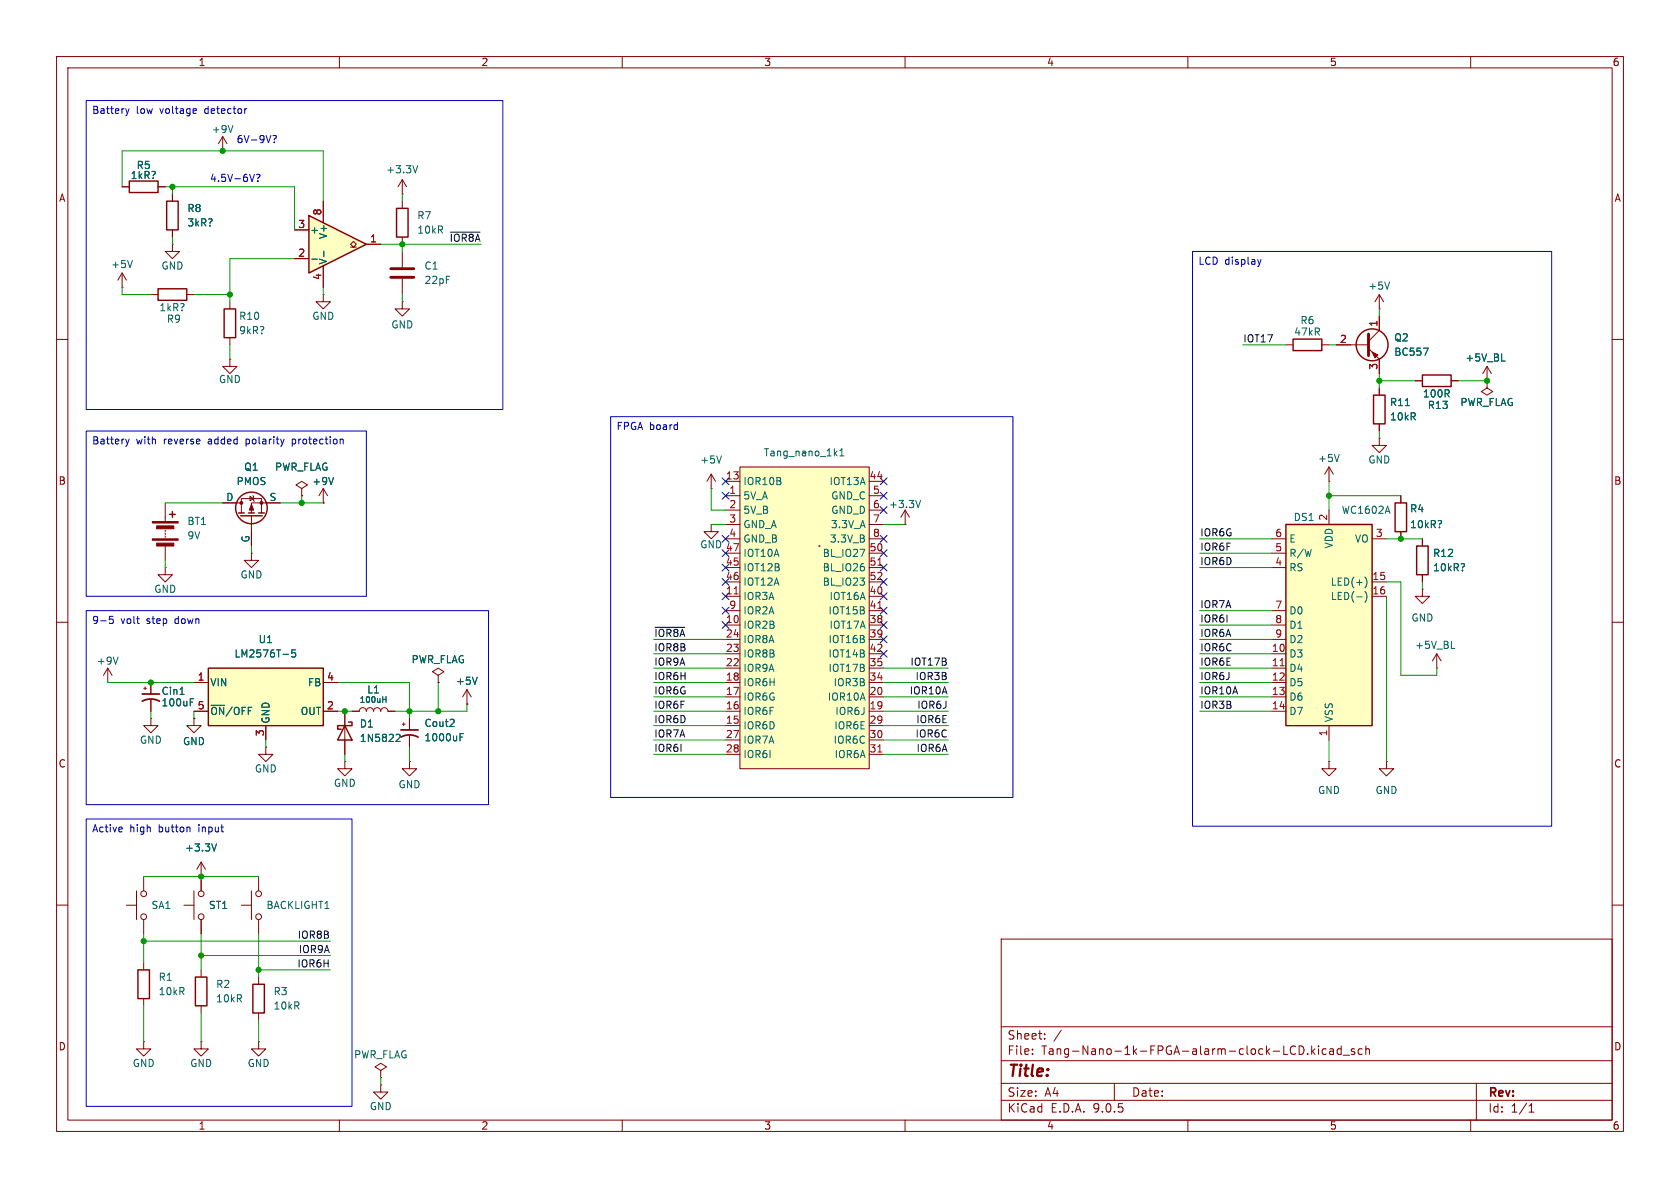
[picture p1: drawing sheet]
<svg xmlns="http://www.w3.org/2000/svg" width="297mm" height="210mm" viewBox="0 0 297 210" stroke-linecap="round" stroke-linejoin="round" font-family="sans-serif">
<g fill="none" stroke="#840000" stroke-width=".18">
<path d="M10 10h277v190h-277zM12 12h273v186h-273zM60 10v2M110 10v2M160 10v2M210 10v2M260 10v2M40.6 53.3v1.3M40.6 59.7v1.3M10 60h2M243.8 77.5v1.2h1.3l-1.3 1.3-1.2-1.3h1.2M243.8 77.5h.1"/>
<path d="M243.8 68.6v1.3M243.8 74.9v1.3M285 60h2M10 110h2M285 110h2M10 160h2M177 166h108v32h-108zM285 160h2M60 198v2M110 198v2M160 198v2M177 194.5h108"/>
<path d="M177 191.5h108M177 187.5h108M177 181.5h108M182.5 186.3v.1M182.5 185.5v.1M184.7 183.6v.1M184.7 182.8v.1M187.6 182.1l-1.3 2M197 191.5v3M210 198v2M231.2 186.3v.1M231.9 184.9v1.5"/>
<path d="M232 185.8l.5 .6M232.5 185.4l-.6 .6M233.1 184.9v.1M233.1 185.4v1M234.5 185.5l-.5-.1-.3 .3v.4l.2 .2h.6M235.1 185.5h.6v.9M235.7 185.8h-.5a.29 .29 0 0 0-.2 .3 .29 .29 0 0 0 .2 .3l.5-.1M237.1 185.5l-.4-.1-.3 .3v.4l.1 .2h.6M237.1 184.9v1.5M237.5 186.5h1.1M239.5 185.5l-.4-.1-.2 .2 .1 .2 .5 .2v.3h-.6M240.8 185.5l-.4-.1-.3 .3v.4l.1 .2h.6"/>
<path d="M241.5 185.5l.2-.1 .3 .1 .1 .9M241.5 184.9v1.5M260 198v2M261 191.5v6.5M270.3 196.6h.9M270.3 195.5l.4-.4v1.5"/>
</g>
<path d="M39.6 54.6h2.1v5.1h-2.1zM242.8 69.9h2.1v5h-2.1z" fill="none" stroke="#840000" stroke-width=".25"/>
<path d="M248.5 71.7h.7" fill="none" stroke="#006464" stroke-width=".18"/>
<path d="M36.8 118.1h20.3v10.2h-20.3z" fill="#ffffc2"/>
<path d="M36.8 118.1h20.3v10.2h-20.3z" fill="none" stroke="#840000" stroke-width=".25"/>
<g fill="none" stroke="#840000" stroke-width=".18">
<path d="M71.1 34.3h.1M71.1 31.8l-.7 1.2M71.1 31.8l.8 1.2M71.1 31.8v2.5M19 118.1l-.7 1.3M19 118.1l.8 1.3M19 118.1v2.6M77.5 119.4l1-.7-1-.6-1 .6 1 .7v1.3M19 120.7h.1M25.4 121.7h.5M25.7 121.4v.5M26.7 127v1.3h1.2l-1.2 1.2-1.3-1.2h1.3"/>
<path d="M26.7 127h.1M26.7 120.7v2M26.7 123.7v2M34.3 120.7h2.5M34.3 125.7h2.5M47 132.1v1.3h1.3l-1.3 1.2-1.3-1.2h1.3M47 132.1h.1M47 128.3v2.5M57.1 120.7h2.6M57.1 125.7h2.6M71.1 128h.5M71.4 127.8v.5"/>
<path d="M72.4 134.6v1.3h1.3l-1.3 1.3-1.3-1.3h1.3M72.4 134.6h.1M72.4 127v2M72.4 130v2.1M77.5 120.7h.1M82.5 124.5h.1M82.5 121.9l-.7 1.3M82.5 121.9l.8 1.3M82.5 121.9v2.6"/>
</g>
<path d="M73.8 29.3l-.4 1.3M20.9 116.1l-.5 1.3M50 115.7h1M52.2 114.9h-.6v.6l.1-.1h.5l.1 .2-.1 .4-.2 .1-.4-.1M84.4 119.7l-.5 1.3M31.8 122.8h.8M33.6 124.1h.5M33.6 123.5h.6M80.2 127.2l.1 .2-.1 .3-.7 .7h.8M81.3 130.3h.5M81.3 129.7h.6" fill="none" stroke="#006464" stroke-width=".18"/>
<path d="M25.1 124a3.2 3.2 0 0 1 3.1 0M25.1 122.7h3.1M70.9 130.3a3.2 3.2 0 0 1 3 0M70.9 129h3" fill="none" stroke="#840000" stroke-width=".3"/>
<path d="M54.6 38.1l10.2 5.1-10.2 5.1z" fill="#ffffc2"/>
<g fill="none" stroke="#840000" stroke-width=".25">
<path d="M22.9 32h5v2h-5zM29.5 35.6h2v5h-2zM54.6 38.1l10.2 5.1-10.2 5.1zM70.1 36.8h2v5.1h-2zM27.9 51.1h5.1v2h-5.1zM30 90.9h1M30.5 90.4v1M42.2 90.7h1M42.5 91.2h3.9M43.9 90.7h1.1M45.7 90.7h1M24.4 171.5h2v5h-2z"/>
<path d="M34.5 172.7h2.1v5.1h-2.1zM44.7 174h2v5.1h-2z"/>
<circle cx="44.4" cy="89.8" r="2.79"/>
</g>
<g fill="none" stroke="#840000" stroke-width=".18">
<path d="M21.6 33h1.3M27.9 33h1.3M30.5 34.3v1.3M39.4 26.7h.1M39.4 24.1l-.8 1.3M39.4 24.1l.7 1.3M39.4 24.1v2.6M57.1 35.6v3.8M71.1 35.6v1.2M21.6 50.8h.1M21.6 48.3l-.8 1.2M21.6 48.3l.8 1.2"/>
<path d="M21.6 48.3v2.5M26.7 52.1h1.2M30.5 43.2v1.3h1.2l-1.2 1.2-1.3-1.2h1.3M30.5 43.2h.1M30.5 40.6v1.3M33 52.1h1.3M52.1 40.6h2.5M52.1 45.7h2.5M57.1 52.1v1.2h1.3l-1.3 1.3-1.2-1.3h1.2M57.1 52.1h.1M57.1 47v3.8M62 43.7h.5l-.5-.5 .5-.5 .5 .5-.5 .5h.5"/>
<path d="M64.8 43.2h2.5M71.1 53.3v1.3h1.3l-1.3 1.3-1.3-1.3h1.3M71.1 53.3h.1M71.1 41.9v1.3M71.1 44.5v2.7M71.1 49.3v2.8M40.6 63.5v1.3h1.3l-1.3 1.2-1.2-1.2h1.2M40.6 63.5h.1M262.9 67.3h.1M262.9 64.8l-.8 1.2M262.9 64.8l.8 1.2M262.9 64.8v2.5"/>
<path d="M29.2 88.9v3.3M29.2 93.7v.3M29.2 94.2v.3M29.2 94.7v.3M29.2 96.5v2.6M39.4 88.9h3.3M42.7 90.7v-2.6h3.5v2.6M44.2 87.8l.6 .3-.6 .4zM44.4 97.8v1.3h1.3l-1.3 1.2-1.2-1.2h1.2M44.4 97.8h.1M44.4 91.2v5.3M44.7 87.6l.1 .2v.7l.2 .1"/>
<path d="M49.5 88.9h-5.1v1.8M53.3 86.4l1.1-.7-1.1-.6-1 .6 1 .7v1.2M53.3 87.6h.1M57.1 88.9h.1M57.1 86.4l-.7 1.2M57.1 86.4l.8 1.2M57.1 86.4v2.5M125.7 86.4h.1M125.7 92.7v1.3h1.3l-1.3 1.3-1.2-1.3h1.2M125.7 92.7h.1M125.7 83.8l-.7 1.3M125.7 83.8l.8 1.3"/>
<path d="M125.7 83.8v2.6M160 92.7h.1M160 90.2l-.7 1.2M160 90.2l.8 1.2M160 90.2v2.5M29.2 100.3v1.3h1.3l-1.3 1.3-1.3-1.3h1.3M29.2 100.3h.1M24.1 157.5v5.1M25.4 154.9v2.6M34.3 157.5v5.1M35.6 154.9h.1M35.6 152.4l-.8 1.3"/>
<path d="M35.6 152.4l.7 1.3M35.6 152.4v5.1M44.4 157.5v5.1M45.7 154.9v2.6M22.4 160h1.7M25.4 162.6v2.5M25.4 170.2v1.3M25.4 176.5v1.3M32.5 160h1.8M35.6 162.6v2.5M35.6 171.5v1.2M35.6 177.8v1.3"/>
<path d="M42.7 160h1.7M45.7 162.6v2.5M45.7 172.7v1.3M45.7 179.1v1.2M25.4 184.2v1.2h1.3l-1.3 1.3-1.3-1.3h1.3M25.4 184.2h.1M35.6 184.2v1.2h1.2l-1.2 1.3-1.3-1.3h1.3M35.6 184.2h.1M45.7 184.2v1.2h1.3l-1.3 1.3-1.3-1.3h1.3M45.7 184.2h.1M67.3 189.2l1-.6-1-.6-1 .6 1 .6v1.3M67.3 190.5h.1"/>
<path d="M67.3 191.8v1.2h1.3l-1.3 1.3-1.3-1.3h1.3M67.3 191.8h.1"/>
<circle cx="25.4" cy="158" r=".51"/>
<circle cx="35.6" cy="158" r=".51"/>
<circle cx="45.7" cy="158" r=".51"/>
<circle cx="25.4" cy="162.1" r=".51"/>
<circle cx="35.6" cy="162.1" r=".51"/>
<circle cx="45.7" cy="162.1" r=".51"/>
</g>
<path d="M41.2 22.2l-.4 1.2M23.4 46l-.4 1.3M55.1 45.8h1M57.2 44.4v1M265.5 63.8h.6M59 84.4l-.5 1.3M127.5 80.6l-.4 1.3M162.7 88.5l-.4 1.2M38.3 149.2l-.4 1.2" fill="none" stroke="#006464" stroke-width=".18"/>
<g fill="#840000" stroke="#840000" stroke-width=".18">
<path d="M26.9 92.2h4.6v.3h-4.6z"/>
<path d="M26.9 95.3h4.6v.2h-4.6z"/>
<path d="M27.7 93h3v.5h-3z"/>
<path d="M27.7 96h3v.5h-3z"/>
<path d="M44.4 89.2l.4 1h-.7z"/>
<circle cx="42.7" cy="88.9" r=".25"/>
<circle cx="46.2" cy="88.9" r=".25"/>
</g>
<path d="M69.1 47.5h4.1M69.1 49h4.1" fill="none" stroke="#840000" stroke-width=".51"/>
<path d="M130.8 82.6h22.9v53.3h-22.9z" fill="#ffffc2"/>
<g fill="none" stroke="#840000" stroke-width=".18">
<path d="M250.2 67.3h1.3M256.5 67.3h1.3M262.9 67.3v1.3l1 .6-1 .7-1-.7 1-.6M262.9 67.3h.1M128.3 85.1h2.5M128.3 87.6h2.5M128.3 90.2h2.5M128.3 92.7h2.5M128.3 95.3h2.5M128.3 97.8h2.5M130.8 82.6h22.9v53.3h-22.9zM144.8 96.5h.1"/>
<path d="M153.7 85.1h2.5M153.7 87.6h2.5M153.7 90.2h2.5M153.7 92.7h2.5M153.7 95.3h2.5M153.7 97.8h2.5M251.5 95.3v1.2M128.3 100.3h2.5M128.3 102.9h2.5M128.3 105.4h2.5M128.3 108h2.5M128.3 110.5h2.5"/>
<path d="M128.3 113h2.5M128.3 115.6h2.5M128.3 118.1h2.5M153.7 100.3h2.5M153.7 102.9h2.5M153.7 105.4h2.5M153.7 108h2.5M153.7 110.5h2.5M153.7 113h2.5M153.7 115.6h2.5M153.7 118.1h2.5M251.5 104.1v1.3h1.2l-1.2 1.3-1.3-1.3h1.3"/>
<path d="M251.5 104.1h.1M251.5 101.6v1.3M254 118.1h.1M254 115.6l-.8 1.2M254 115.6l.8 1.2M254 115.6v2.5M34.3 127v1.3h1.3l-1.3 1.2-1.3-1.2h1.3M34.3 127h.1M128.3 120.7h2.5M128.3 123.2h2.5M128.3 125.7h2.5M128.3 128.3h2.5"/>
<path d="M128.3 130.8h2.5M128.3 133.4h2.5M153.7 120.7h2.5M153.7 123.2h2.5M153.7 125.7h2.5M153.7 128.3h2.5M153.7 130.8h2.5M153.7 133.4h2.5M245.1 134.6v1.3h1.3l-1.3 1.3-1.3-1.3h1.3M245.1 134.6h.1"/>
</g>
<path d="M155.2 99.9h.7M129.8 105h.7M155.2 107.5h.7M155.2 132.9h.7" fill="none" stroke="#a90000" stroke-width=".18"/>
<path d="M148.5 79.7l.3-.4v1.3M148.5 80.6h.7M258.9 99.7v.4M256.6 114.6h.6" fill="none" stroke="#006464" stroke-width=".18"/>
<path d="M251.5 66.3h5v2h-5zM250.4 96.5h2.1v5.1h-2.1z" fill="none" stroke="#840000" stroke-width=".25"/>
<path d="M227.3 92.7h15.3v35.6h-15.3z" fill="#ffffc2"/>
<g fill="none" stroke="#840000" stroke-width=".25">
<path d="M228.6 59.9h5.1v2.1h-5.1zM227.3 92.7h15.3v35.6h-15.3zM246.6 88.9h2.1v5.1h-2.1zM61 128.3l1.2 2.5h-2.5zM61.6 127.6h.6v.7h-2.5v.6h.6"/>
<circle cx="242.6" cy="61" r="2.82"/>
</g>
<g fill="none" stroke="#840000" stroke-width=".18">
<path d="M21.6 33h1.3M27.9 33h1.3M30.5 34.3v1.3M57.1 35.6v3.8M30.5 40.6v1.3M52.1 40.6h2.5M52.1 45.7h2.5M57.1 47v3.8M64.8 43.2h2.5M243.8 54.6h.1M243.8 55.9v2.5l-1.9 1.9M243.8 52.1v2.5"/>
<path d="M243.8 52.1l-.7 1.2M243.8 52.1l.8 1.2M227.3 61h1.3M233.7 61h1.2M236.2 61h5.7M241.9 61.6l1.9 1.9v2.5M243.8 68.6v1.3M243.8 74.9v1.3M250.2 67.3h1.3M256.5 67.3h1.3M262.9 67.3h.1M39.4 88.9h2.5"/>
<path d="M44.4 94v2.5M47 88.9h2.5M53.3 87.6h.1M57.1 88.9h.1M224.8 95.3h2.5M224.8 97.8h2.5M234.9 85.1h.1M234.9 82.6v2.5M234.9 90.2v2.5M234.9 82.6l-.7 1.2M234.9 82.6l.8 1.2M242.6 95.3h2.5"/>
<path d="M247.6 87.6v1.3M247.6 94v1.3M251.5 95.3v1.2M224.8 100.3h2.5M224.8 108h2.5M224.8 110.5h2.5M224.8 113h2.5M224.8 115.6h2.5M224.8 118.1h2.5M242.6 102.9h2.5M242.6 105.4h2.5M251.5 101.6v1.3"/>
<path d="M26.7 120.7v2M26.7 123.7v2M34.3 127h.1M34.3 120.7h2.5M34.3 125.7h2.5M47 128.3v2.5M57.1 120.7h2.6M57.1 125.7h2.6M61 134.6v1.3h1.2l-1.2 1.3-1.3-1.3h1.3M61 134.6h.1M61 125.7v7.7M62.2 125.7h1.3a.64 .64 0 0 1 .6-.6 .64 .64 0 0 1 .7 .6 .64 .64 0 0 1 .6-.6 .64 .64 0 0 1 .6 .6 .64 .64 0 0 1 .7-.6 .64 .64 0 0 1 .6 .6 .64 .64 0 0 1 .6-.6 .64 .64 0 0 1 .7 .6h1.2"/>
<path d="M72.4 127v2M72.4 130v2.1M77.5 120.7h.1M82.5 124.5h.1M224.8 120.7h2.5M224.8 123.2h2.5M224.8 125.7h2.5M234.9 134.6v1.3h1.3l-1.3 1.3-1.2-1.3h1.2M234.9 134.6h.1M234.9 128.3v2.5M35.6 154.9h.1M35.6 154.9v2.6"/>
<path d="M35.6 162.6v2.5"/>
</g>
<path d="M226.3 117.7h.7" fill="none" stroke="#a90000" stroke-width=".18"/>
<g fill="none" stroke="#006464" stroke-width=".18">
<path d="M55.1 45.8h1M57.2 44.4v1M245.7 49.9l-.5 1.2M248.5 71.7h.7M251.6 61.5h.9l-.6 1.3M265.5 63.8h.6M59 84.4l-.5 1.3M236.8 80.3l-.5 1.3M254.8 92.1v.3M258.9 99.7v.4M50 115.7h1M52.2 114.9h-.6v.6l.1-.1h.5l.1 .2-.1 .4-.2 .1-.4-.1"/>
<path d="M84.4 119.7l-.5 1.3M241.3 102a1.46 1.46 0 0 1 0 1.9M241.3 104.5a1.46 1.46 0 0 1 0 2M31.8 122.8h.8M33.6 124.1h.5M33.6 123.5h.6M67.7 123.6h.5M68.2 123.1v1.1M70.2 129.8l.4 .1 .1 .3-.7 .9h.7M80.2 127.2l.1 .2-.1 .3-.7 .7h.8M81.3 130.3h.5M81.3 129.7h.6"/>
<path d="M38.3 149.2l-.4 1.2"/>
</g>
<path d="M241.9 59.1v3.8" fill="none" stroke="#840000" stroke-width=".51"/>
<path d="M242.6 62.2l1 .5-.5 .5z" fill="#840000" stroke="#840000" stroke-width=".18"/>
<path d="M79.6 41h5.3M115.8 110.9h5.2" fill="none" stroke="#0f0f0f" stroke-width=".18"/>
<g fill="none" stroke="#009600" stroke-width=".18">
<path d="M21.6 33v-6.3h35.5v8.9M29.2 33h22.9v7.6M30.5 33v1.3M71.1 34.3v1.3M21.6 50.8v1.3h5.1M30.5 41.9v1.3M34.3 52.1h6.3M52.1 45.7h-11.5v7.6M57.1 50.8v1.3M67.3 43.2h17.8M71.1 43.2v1.3M71.1 52.1v1.2"/>
<path d="M243.8 54.6v1.3M40.6 61v2.5M219.7 61h7.6M234.9 61h1.3M243.8 67.3h6.4M243.8 66v2.6M243.8 76.2v1.3M257.8 67.3h5.1M29.2 88.9h10.2M29.2 99.1v1.2M44.4 96.5v1.3M49.5 88.9h7.6"/>
<path d="M53.3 87.6v1.3M125.7 92.7h2.6M125.7 86.4v3.8h2.6M156.2 92.7h3.8M212.1 95.3h12.7M212.1 97.8h12.7M234.9 85.1v5.1M234.9 87.6h12.7M245.1 95.3h6.4M115.6 113h12.7M115.6 115.6h12.7M115.6 118.1h12.7"/>
<path d="M156.2 118.1h11.4M212.1 100.3h12.7M212.1 108h12.7M212.1 113h12.7M212.1 115.6h12.7M212.1 118.1h12.7M212.1 110.5h12.7M245.1 102.9h2.5v16.5h6.4v-1.3M245.1 105.4v29.2M251.5 102.9v1.2M19 120.7h15.3M26.7 125.7v1.3"/>
<path d="M34.3 125.7v1.3M47 130.8v1.3M59.7 125.7h2.5M59.7 120.7h12.7v6.3M61 133.4v1.2M72.4 132.1v2.5M77.5 120.7v5M82.5 124.5v1.2h-12.7M115.6 125.7h12.7M115.6 123.2h12.7M115.6 130.8h12.7M115.6 120.7h12.7"/>
<path d="M115.6 128.3h12.7M115.6 133.4h12.7M156.2 125.7h11.4M156.2 123.2h11.4M156.2 130.8h11.4M156.2 120.7h11.4M156.2 128.3h11.4M156.2 133.4h11.4M212.1 125.7h12.7M212.1 123.2h12.7M212.1 120.7h12.7M234.9 130.8v3.8"/>
<path d="M25.4 154.9h20.3M25.4 165.1v5.1M25.4 177.8v6.4M25.4 166.4h33M35.6 165.1v6.4M35.6 179.1v5.1M35.6 168.9h22.8M45.7 165.1v7.6M45.7 171.5h12.7M45.7 180.3v3.9M67.3 190.5v1.3"/>
</g>
<g fill="none" stroke="#000084" stroke-width=".18">
<path d="M127.7 99.7l1.2 1.2M127.7 87l1.2 1.2M127.7 94.6l1.2 1.3M127.7 97.2l1.2 1.2M127.7 84.5l1.2 1.2M128.9 99.7l-1.2 1.2M128.9 87l-1.2 1.2M128.9 94.6l-1.2 1.3M128.9 97.2l-1.2 1.2M128.9 84.5l-1.2 1.2M155.6 99.7l1.2 1.2M155.6 87l1.2 1.2"/>
<path d="M155.6 84.5l1.2 1.2M155.6 89.6l1.2 1.2M155.6 97.2l1.2 1.2M155.6 94.6l1.2 1.3M156.8 99.7l-1.2 1.2M156.8 87l-1.2 1.2M156.8 84.5l-1.2 1.2M156.8 89.6l-1.2 1.2M156.8 97.2l-1.2 1.2M156.8 94.6l-1.2 1.3M127.7 107.3l1.2 1.3M127.7 109.9l1.2 1.2"/>
<path d="M127.7 104.8l1.2 1.2M127.7 102.3l1.2 1.2M128.9 107.3l-1.2 1.3M128.9 109.9l-1.2 1.2M128.9 104.8l-1.2 1.2M128.9 102.3l-1.2 1.2M155.6 109.9l1.2 1.2M155.6 102.3l1.2 1.2M155.6 107.3l1.2 1.3M155.6 104.8l1.2 1.2M155.6 112.4l1.2 1.2M155.6 115l1.2 1.2"/>
<path d="M156.8 109.9l-1.2 1.2M156.8 102.3l-1.2 1.2M156.8 107.3l-1.2 1.3M156.8 104.8l-1.2 1.2M156.8 112.4l-1.2 1.2M156.8 115l-1.2 1.2"/>
</g>
<g fill="none" stroke="#0000c2" stroke-width=".18">
<path d="M15.2 17.8h73.7v54.6h-73.7zM22.2 19.2l.3 .9M22.8 19.2l-.3 .9M34.6 19.2l.1 .3-.6 .1M34.7 20l-.1 .1M43.6 19.2l-.2 .1M22.5 20.1l-.2 .3M45 30.8l-.4 1.3M45.3 30.9l.5-.1 .1 .2-.3 .6M45.6 32v.1M48.2 24h.5l.2 .1-.4 .6M48.5 25.1v.1"/>
<path d="M210.8 44.5h63.5v101.6h-63.5zM222.3 45.9l.3 .8M222.6 46.7l-.1 .3M222.9 45.9l-.3 .8M15.2 76.2h49.6v29.2h-49.6zM22.2 77.6l.3 .9M22.5 78.5l-.2 .3M22.8 77.6l-.3 .9M50.2 77.6l-.3 .9M51.7 77.6v1.3M51.7 78.4l.1 .1M51.8 77.6l-.1 .1"/>
<path d="M60.5 77.6l.2 .2v.7M107.9 73.7h71.2v67.3h-71.2zM15.2 108h71.2v34.2h-71.2zM20 109h-.6l-.1 .6 .2-.2 .4 .1 .1 .2v.4l-.2 .1-.5-.1M15.2 144.8h47v50.8h-47zM21.6 146.3v.2l-.6 .1M33.5 146.3l.1 .8"/>
</g>
<g fill="#009600" stroke="#009600" stroke-width=".18">
<circle cx="53.3" cy="88.9" r=".46"/>
<circle cx="262.9" cy="67.3" r=".46"/>
<circle cx="247.6" cy="95.3" r=".46"/>
<circle cx="243.8" cy="67.3" r=".46"/>
<circle cx="234.9" cy="87.6" r=".46"/>
<circle cx="25.4" cy="166.4" r=".46"/>
<circle cx="35.6" cy="154.9" r=".46"/>
<circle cx="35.6" cy="168.9" r=".46"/>
<circle cx="45.7" cy="171.5" r=".46"/>
<circle cx="72.4" cy="125.7" r=".46"/>
<circle cx="61" cy="125.7" r=".46"/>
<circle cx="77.5" cy="125.7" r=".46"/>
<circle cx="26.7" cy="120.7" r=".46"/>
<circle cx="71.1" cy="43.2" r=".46"/>
<circle cx="39.4" cy="26.7" r=".46"/>
<circle cx="30.5" cy="33" r=".46"/>
<circle cx="40.6" cy="52.1" r=".46"/>
</g>
<text font-size="2.8" fill="#840000" x="178" y="190.9">Title:</text>
<g font-size="2.1" fill="#840000">
<text x="178" y="184">Sheet:</text>
<text x="178" y="186.7">File:</text>
<text x="184.1" y="186.7">Tang-Nano-1k-FPGA-alarm-clock-LCD.kicad_sch</text>
<text x="178" y="196.9">KiCad</text>
<text x="178" y="194.1">Size:</text>
<text x="184.7" y="194.1">A4</text>
<text x="185.7" y="196.9">E.D.A.</text>
<text x="193.3" y="196.9">9.0.5</text>
<text x="200" y="194.1">Date:</text>
<text x="263" y="194.3">Rev:</text>
<text x="263" y="196.9">Id:</text>
<text x="267.1" y="196.9">1/1</text>
</g>
<g font-size="1.8" fill="#840000">
<text x="35" y="11.9">1</text>
<text x="85" y="11.9">2</text>
<text x="135" y="11.9">3</text>
<text x="185" y="11.9">4</text>
<text x="235" y="11.9">5</text>
<text x="285" y="11.9">6</text>
<text x="10.3" y="35.9">A</text>
<text x="285.3" y="35.9">A</text>
<text x="10.3" y="85.9">B</text>
<text x="285.3" y="85.9">B</text>
<text x="10.3" y="135.9">C</text>
<text x="285.3" y="135.9">C</text>
<text x="10.3" y="185.9">D</text>
<text x="285.3" y="185.9">D</text>
<text x="35" y="199.9">1</text>
<text x="85" y="199.9">2</text>
<text x="135" y="199.9">3</text>
<text x="185" y="199.9">4</text>
<text x="235" y="199.9">5</text>
<text x="285" y="199.9">6</text>
</g>
<g font-size="1.8" fill="#0000c2">
<text x="16.2" y="20.5">Battery</text>
<text x="24.1" y="20.5">low</text>
<text x="28.4" y="20.5">voltage</text>
<text x="36.5" y="20.5">detector</text>
<text x="41.7" y="25.5">6V-9V?</text>
<text x="37" y="32.4">4.5V-6V?</text>
<text x="211.8" y="47.1">LCD display</text>
<text x="108.9" y="76.3">FPGA board</text>
<text x="16.2" y="78.9">Battery</text>
<text x="24.1" y="78.9">with</text>
<text x="29.1" y="78.9">reverse</text>
<text x="37.1" y="78.9">added</text>
<text x="43.9" y="78.9">polarity</text>
<text x="52.3" y="78.9">protection</text>
<text x="16.2" y="110.6">9-5</text>
<text x="21.4" y="110.6">volt</text>
<text x="26" y="110.6">step</text>
<text x="31.2" y="110.6">down</text>
<text x="16.2" y="147.5">Active</text>
<text x="22.9" y="147.5">high</text>
<text x="28.1" y="147.5">button</text>
<text x="35.4" y="147.5">input</text>
</g>
<g font-size="1.8" fill="#006464">
<text x="37.3" y="23.7">+9V</text>
<text x="23" y="31.9">1kR?</text>
<text x="24.1" y="30.1">R5</text>
<text x="68.2" y="30.8">+3.3V</text>
<text x="33" y="37.7">R8</text>
<text x="33" y="40.2">3kR?</text>
<text x="54.7" y="41.5">+</text>
<text x="73.7" y="39">R7</text>
<text x="73.7" y="41.5">10kR</text>
<text x="19.6" y="47.6">+5V</text>
<text x="28.4" y="47.9">GND</text>
<text x="58" y="46.9" transform="rotate(-90 58 46.9)">V-</text>
<text x="58" y="42.4" transform="rotate(-90 58 42.4)">V+</text>
<text x="74.9" y="47.9">C1</text>
<text x="74.9" y="50.4">22pF</text>
<text x="241.8" y="51.4">+5V</text>
<text x="28.1" y="55.2">1kR?</text>
<text x="29.4" y="57.3">R9</text>
<text x="42.2" y="56.7">R10</text>
<text x="42.2" y="59.3">9kR?</text>
<text x="55.1" y="56.7">GND</text>
<text x="69.1" y="58.3">GND</text>
<text x="228.7" y="59.5">47kR</text>
<text x="229.8" y="57.5">R6</text>
<text x="246.4" y="63.1">BC557</text>
<text x="246.4" y="60.6">Q2</text>
<text x="259" y="64.1">+5V_BL</text>
<text x="38.6" y="67.9">GND</text>
<text x="245.6" y="72">R11</text>
<text x="251.4" y="70.5">100R</text>
<text x="258.1" y="72">PWR_FLAG</text>
<text x="245.6" y="74.5">10kR</text>
<text x="252.3" y="72.5">R13</text>
<text x="43.1" y="83.4">Q1</text>
<text x="48.5" y="83.4">PWR_FLAG</text>
<text x="123.7" y="82.1">+5V</text>
<text x="134.9" y="80.9">Tang_nano_1k1</text>
<text x="141.7" y="80.9">~</text>
<text x="232.9" y="81.9">+5V</text>
<text x="241.8" y="82.1">GND</text>
<text x="39.9" y="88.6">D</text>
<text x="41.7" y="86">PMOS</text>
<text x="47.6" y="88.6">S</text>
<text x="55.1" y="86">+9V</text>
<text x="131.3" y="86">IOR10B</text>
<text x="131.3" y="88.5">5V_A</text>
<text x="146.5" y="86">IOT13A</text>
<text x="146.9" y="88.5">GND_C</text>
<text x="33" y="93">BT1</text>
<text x="33" y="95.5">9V</text>
<text x="44.2" y="96" transform="rotate(-90 44.2 96)">G</text>
<text x="131.3" y="91">5V_B</text>
<text x="131.3" y="93.6">GND_A</text>
<text x="146.8" y="93.6">3.3V_A</text>
<text x="146.9" y="91">GND_D</text>
<text x="157.1" y="90">+3.3V</text>
<text x="228.6" y="92.3">DS1</text>
<text x="237.1" y="91">WC1602A</text>
<text x="249.2" y="90.8">R4</text>
<text x="249.2" y="93.6">10kR?</text>
<text x="131.3" y="96.1">GND_B</text>
<text x="131.3" y="98.7">IOT10A</text>
<text x="131.3" y="101.2">IOT12B</text>
<text x="145.3" y="98.7">BL_IO27</text>
<text x="145.3" y="101.2">BL_IO26</text>
<text x="146.6" y="96.1">3.3V_B</text>
<text x="227.8" y="96.1">E</text>
<text x="227.8" y="98.7">R/W</text>
<text x="227.8" y="101.2">RS</text>
<text x="235.8" y="97" transform="rotate(-90 235.8 97)">VDD</text>
<text x="239.4" y="96.1">VO</text>
<text x="253.2" y="101.2">10kR?</text>
<text x="253.2" y="98.7">R12</text>
<text x="27.2" y="105">GND</text>
<text x="42.4" y="102.5">GND</text>
<text x="131.3" y="103.7">IOT12A</text>
<text x="131.3" y="106.3">IOR3A</text>
<text x="145.3" y="103.7">BL_IO23</text>
<text x="146.5" y="106.3">IOT16A</text>
<text x="235.1" y="103.7">LED(+)</text>
<text x="235.1" y="106.3">LED(-)</text>
<text x="45.6" y="113.9">U1</text>
<text x="131.3" y="108.8">IOR2A</text>
<text x="131.3" y="111.4">IOR2B</text>
<text x="131.3" y="113.9">IOR8A</text>
<text x="146.4" y="108.8">IOT15B</text>
<text x="146.4" y="113.9">IOT16B</text>
<text x="146.5" y="111.4">IOT17A</text>
<text x="227.8" y="108.8">D0</text>
<text x="227.8" y="111.4">D1</text>
<text x="227.8" y="113.9">D2</text>
<text x="249.4" y="110.1">GND</text>
<text x="17" y="117.7">+9V</text>
<text x="41.4" y="116.4">LM2576T-5</text>
<text x="72.7" y="117.4">PWR_FLAG</text>
<text x="131.3" y="116.4">IOR8B</text>
<text x="131.3" y="119">IOR9A</text>
<text x="146.4" y="116.4">IOT14B</text>
<text x="146.4" y="119">IOT17B</text>
<text x="227.8" y="116.4">D3</text>
<text x="227.8" y="119">D4</text>
<text x="250.1" y="114.9">+5V_BL</text>
<text x="28.5" y="123">Cin1</text>
<text x="28.5" y="125.1">100uF</text>
<text x="37.1" y="121.5">VIN</text>
<text x="54.3" y="121.5">FB</text>
<text x="64.8" y="122.8">L1</text>
<text x="80.5" y="121.3">+5V</text>
<text x="131.3" y="121.5">IOR6H</text>
<text x="131.3" y="124.1">IOR6G</text>
<text x="146.2" y="124.1">IOR10A</text>
<text x="147.3" y="121.5">IOR3B</text>
<text x="227.8" y="121.5">D5</text>
<text x="227.8" y="124.1">D6</text>
<text x="24.6" y="131.7">GND</text>
<text x="32.3" y="131.9">GND</text>
<text x="37.1" y="126.6">~{ON}/OFF</text>
<text x="47.9" y="128" transform="rotate(-90 47.9 128)">GND</text>
<text x="53.1" y="126.6">OUT</text>
<text x="63.5" y="128.8">D1</text>
<text x="63.5" y="131.4">1N5822</text>
<text x="74.9" y="128.7">Cout2</text>
<text x="74.9" y="131.2">1000uF</text>
<text x="131.3" y="126.6">IOR6F</text>
<text x="131.3" y="129.1">IOR6D</text>
<text x="131.3" y="131.7">IOR7A</text>
<text x="147.3" y="131.7">IOR6C</text>
<text x="147.4" y="129.1">IOR6E</text>
<text x="147.6" y="126.6">IOR6J</text>
<text x="227.8" y="126.6">D7</text>
<text x="235.8" y="127.8" transform="rotate(-90 235.8 127.8)">VSS</text>
<text x="45" y="136.8">GND</text>
<text x="131.3" y="134.2">IOR6I</text>
<text x="147.5" y="134.2">IOR6A</text>
<text x="58.9" y="139.3">GND</text>
<text x="70.4" y="139.5">GND</text>
<text x="232.9" y="140.6">GND</text>
<text x="243.1" y="140.6">GND</text>
<text x="32.6" y="150.7">+3.3V</text>
<text x="26.7" y="160.9">SA1</text>
<text x="36.8" y="160.9">ST1</text>
<text x="47" y="160.9">BACKLIGHT1</text>
<text x="27.9" y="173.6">R1</text>
<text x="27.9" y="176.1">10kR</text>
<text x="38.1" y="174.9">R2</text>
<text x="38.1" y="177.4">10kR</text>
<text x="48.3" y="176.1">R3</text>
<text x="48.3" y="178.7">10kR</text>
<text x="23.4" y="188.8">GND</text>
<text x="33.5" y="188.8">GND</text>
<text x="43.7" y="188.8">GND</text>
<text x="62.5" y="187.3">PWR_FLAG</text>
<text x="65.3" y="196.4">GND</text>
</g>
<g font-size="1.8" fill="#a90000">
<text x="52.6" y="40.4">3</text>
<text x="56.9" y="38.2" transform="rotate(-90 56.9 38.2)">8</text>
<text x="52.6" y="45.5">2</text>
<text x="65.3" y="42.9">1</text>
<text x="56.9" y="49.6" transform="rotate(-90 56.9 49.6)">4</text>
<text x="243.6" y="57.9" transform="rotate(-90 243.6 57.9)">1</text>
<text x="236.8" y="60.7">2</text>
<text x="243.6" y="65.5" transform="rotate(-90 243.6 65.5)">3</text>
<text x="128.2" y="84.8">13</text>
<text x="128.8" y="87.4">1</text>
<text x="128.8" y="89.9">2</text>
<text x="153.6" y="84.8">44</text>
<text x="154.2" y="87.4">5</text>
<text x="154.2" y="89.9">6</text>
<text x="128.8" y="92.5">3</text>
<text x="128.8" y="95">4</text>
<text x="154.2" y="92.5">7</text>
<text x="154.2" y="95">8</text>
<text x="225.4" y="95">6</text>
<text x="234.7" y="92.1" transform="rotate(-90 234.7 92.1)">2</text>
<text x="243.1" y="95">3</text>
<text x="123.7" y="97.1">GND 47</text>
<text x="128.2" y="100.1">45</text>
<text x="153.6" y="97.5">50</text>
<text x="153.6" y="100.1">51</text>
<text x="225.4" y="97.5">5</text>
<text x="225.4" y="100.1">4</text>
<text x="128.2" y="102.6">46</text>
<text x="128.2" y="105.2">11</text>
<text x="128.8" y="107.7">9</text>
<text x="153.6" y="102.6">52</text>
<text x="153.6" y="105.2">40</text>
<text x="153.6" y="107.7">41</text>
<text x="225.4" y="107.7">7</text>
<text x="242.5" y="102.6">15</text>
<text x="242.5" y="105.2">16</text>
<text x="128.2" y="110.2">10</text>
<text x="128.2" y="112.8">24</text>
<text x="153.6" y="110.2">38</text>
<text x="153.6" y="112.8">39</text>
<text x="225.4" y="110.2">8</text>
<text x="225.4" y="112.8">9</text>
<text x="128.2" y="115.3">23</text>
<text x="128.2" y="117.9">22</text>
<text x="153.6" y="115.3">42</text>
<text x="153.6" y="117.9">35</text>
<text x="224.7" y="115.3">10</text>
<text x="224.7" y="117.9">11</text>
<text x="34.9" y="120.4">1</text>
<text x="34.9" y="125.5">5</text>
<text x="57.7" y="120.4">4</text>
<text x="57.7" y="125.5">2</text>
<text x="128.2" y="120.4">18</text>
<text x="128.2" y="122.9">17</text>
<text x="128.2" y="125.5">16</text>
<text x="153.6" y="120.4">34</text>
<text x="153.6" y="122.9">20</text>
<text x="153.6" y="125.5">19</text>
<text x="224.7" y="120.4">12</text>
<text x="224.7" y="122.9">13</text>
<text x="224.7" y="125.5">14</text>
<text x="46.7" y="130.2" transform="rotate(-90 46.7 130.2)">3</text>
<text x="128.2" y="128">15</text>
<text x="128.2" y="130.6">27</text>
<text x="153.6" y="128">29</text>
<text x="153.6" y="130.6">30</text>
<text x="234.7" y="130.2" transform="rotate(-90 234.7 130.2)">1</text>
<text x="128.2" y="133.1">28</text>
<text x="153.6" y="133.1">31</text>
</g>
<g font-size="1.8" fill="#0f0f0f">
<text x="79.4" y="42.8">~{IOR8A}</text>
<text x="219.7" y="60.6">IOT17</text>
<text x="212.1" y="94.9">IOR6G</text>
<text x="212.1" y="97.4">IOR6F</text>
<text x="212.1" y="100">IOR6D</text>
<text x="212.1" y="107.6">IOR7A</text>
<text x="115.6" y="112.7">~{IOR8A}</text>
<text x="212.1" y="110.1">IOR6I</text>
<text x="212.1" y="112.7">IOR6A</text>
<text x="115.6" y="115.2">IOR8B</text>
<text x="115.6" y="117.8">IOR9A</text>
<text x="160.8" y="117.8">IOT17B</text>
<text x="212.1" y="115.2">IOR6C</text>
<text x="212.1" y="117.8">IOR6E</text>
<text x="115.6" y="120.3">IOR6H</text>
<text x="115.6" y="125.4">IOR6F</text>
<text x="115.6" y="122.8">IOR6G</text>
<text x="160.7" y="122.8">IOR10A</text>
<text x="161.8" y="120.3">IOR3B</text>
<text x="162.1" y="125.4">IOR6J</text>
<text x="212.1" y="120.3">IOR6J</text>
<text x="212.1" y="122.8">IOR10A</text>
<text x="212.1" y="125.4">IOR3B</text>
<text x="115.6" y="130.5">IOR7A</text>
<text x="115.6" y="127.9">IOR6D</text>
<text x="161.8" y="130.5">IOR6C</text>
<text x="161.9" y="127.9">IOR6E</text>
<text x="115.6" y="133">IOR6I</text>
<text x="161.9" y="133">IOR6A</text>
<text x="52.5" y="166">IOR8B</text>
<text x="52.5" y="171.1">IOR6H</text>
<text x="52.7" y="168.6">IOR9A</text>
</g>
<text font-size="1.4" fill="#006464" x="63.5" y="124.4">100uH</text>
</svg>
